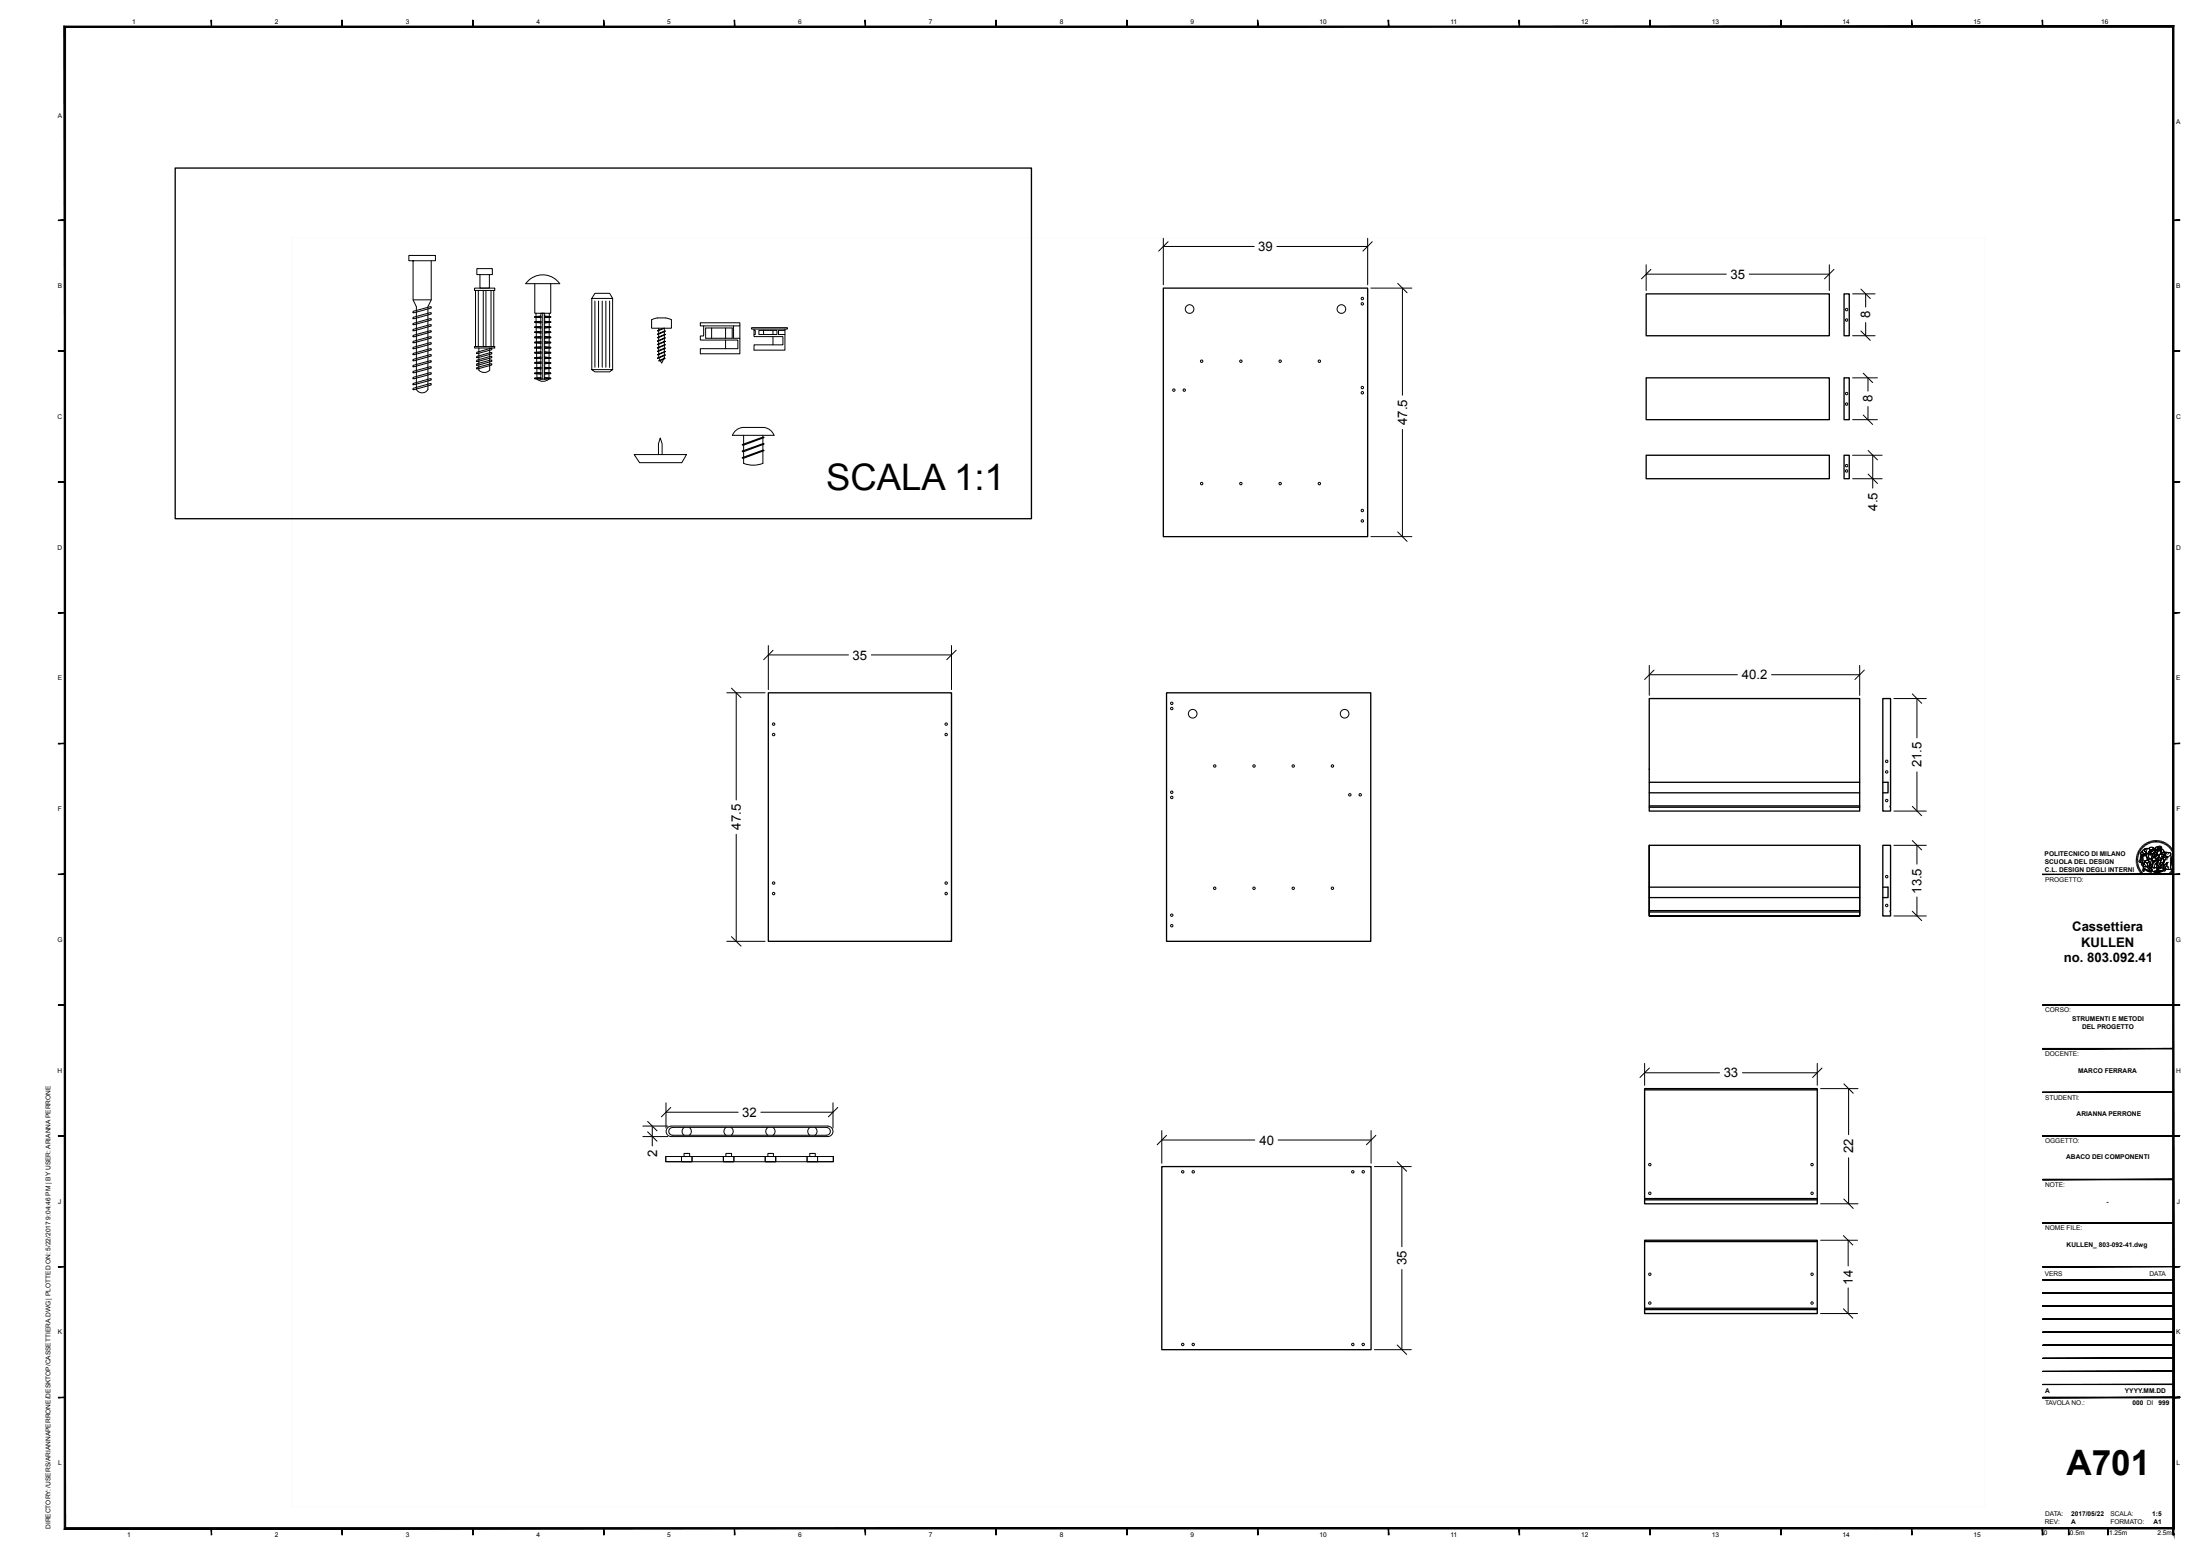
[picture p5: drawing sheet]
<svg xmlns="http://www.w3.org/2000/svg" width="841mm" height="594mm" viewBox="0 0 841 594" stroke-linecap="round" stroke-linejoin="round" font-family="sans-serif">
<!-- layer: Livello 1 -->
<g fill="none" stroke="#000" stroke-width=".51">
<path d="M444.7 110.1h78.1v95h-78.1zM629.3 112.3h70v16h-70zM704.9 112.3h2v16h-2zM629.3 144.4h70v16h-70zM704.9 144.4h2v16h-2zM629.3 174h70v9h-70zM704.9 174h2v9h-2zM293.7 264.8h70v95h-70zM445.9 264.8h78.1v95h-78.1zM630.5 267h80.4v43h-80.4zM630.5 299h80.4M719.8 299h1.9v4h-1.9"/>
<path d="M630.5 303h80.4M630.5 308h80.4M630.5 308.5h80.4M722.7 308v-41h-2.9v43h2.9v-1.5M722.7 308.1l-.2 .2 .2 .2M630.5 339.1h80.4M630.5 323.1h80.4v27h-80.4zM630.5 323.1v27h80.4v-27M719.8 339.1h1.9v4h-1.9M630.5 343.1h80.4M630.5 348.1h80.4M630.5 348.6h80.4"/>
<path d="M722.7 348.1v-25h-2.9v27h2.9v-1.5M722.7 348.1l-.2 .2 .2 .3M628.7 416.6h66M628.7 416.1h66v44h-66zM444.1 445.9h80v70h-80zM628.7 458.2h66M628.7 458.6h66M628.7 474.6h66M628.7 474.1h66v28h-66zM628.7 500.1h66M628.7 500.6h66"/>
</g>
<g fill="none" stroke="#000" stroke-width=".38">
<path d="M157.9 99.7h8.6v-2.1h-10.2v2.1h1.6v14.9l1.3 2.6v31.7M164.8 99.7v14.9l-1.2 2.6v31.7M444.7 90.9v18M444.7 94.2h34.7M446.5 92.4l-3.6 3.6M488.1 94.2h34.7M522.8 90.9v18M524.6 92.4l-3.6 3.6M157.9 119l6.9-1.8v.6l-6.4 1.7h-.5zM157.9 114.6h6.9M181.4 110.1h7.7v.9h-7.7zM181.8 111v21.5h1v-21.5"/>
<path d="M182.3 102.7h5.9v2.3h-5.9zM183.5 105v5.1h3.6v-5.1M184.7 111v21.5h1.1v-21.5M187.7 111v21.5h1.1v-21.5M202 107.2a7.9 7.9 0 0 1 12 1.2h-13zM204.4 108.4v11.3h6.1v-11.3M204.9 119.7l.4 25.2a3.4 3.4 0 0 0 4.5 0l.2-25.2M206.8 119.7h1.4v25.2h-1.4zM207.5 119.7v25.2M226.2 114.1h8l-1.2-2h-5.6l-1.2 2v27.2h8l-1.2 .8h-5.6l-1.2-.8M227.4 115.1v25.3M228.8 115.1v25.3"/>
<path d="M230.2 115.1v25.3M231.6 115.1v25.3M233 115.1v25.3M234.2 114.1v27.2M524 110.1h15.7M534.3 108.3l3.6 3.6M536.1 110.1v41M629.3 101.2v9.9M629.3 104.8h30.6M631.1 103l-3.6 3.6M668.7 104.8h30.6M699.3 101.2v9.9"/>
<path d="M701.1 103l-3.6 3.6M708.2 112.3h8.6M711.4 110.5l3.6 3.6M713.2 112.3v5.1M157.9 121.3l6.9-1.8v.5l-6.4 1.8h-.5zM157.9 123.6l6.9-1.8v.5l-6.4 1.8h-.5zM157.9 125.9l6.9-1.8v.5l-6.4 1.8h-.5zM157.9 128.2l6.9-1.8v.5l-6.4 1.8h-.5zM157.9 130.5l6.9-1.8v.5l-6.4 1.8h-.5zM157.9 132.8l6.9-1.8v.5l-6.4 1.8h-.5zM157.9 135.1l6.9-1.8v.5l-6.4 1.8h-.5zM157.9 137.4l6.9-1.8v.5l-6.4 1.8h-.5z"/>
<path d="M157.9 139.7l6.9-1.8v.5l-6.4 1.8h-.5zM181.4 132.5h7.7v.5h-7.7zM182.2 134.6l5.8-1.4v.5l-5.3 1.4h-.5zM182.2 136.2l5.8-1.4v.5l-5.3 1.4h-.5zM182.2 137.7l5.8-1.5v.5l-5.3 1.5h-.5zM182.2 139.1l5.8-1.5v.5l-5.3 1.5h-.5zM183 133v8.5M187.2 133v8.5a2.83 2.83 0 0 1-4.1 0M204.4 121l2.4-.2v.6l-2.4-.1M204.4 123l2.4-.2v.6l-2.4-.1M204.4 124.9l2.4-.1v.6l-2.4-.2M204.4 126.9l2.4-.2v.6l-2.4-.2"/>
<path d="M204.4 128.8l2.4-.2v.6l-2.4-.1M204.4 130.8l2.4-.2v.6l-2.4-.2M204.4 132.7l2.4-.1v.6l-2.4-.2M204.4 134.7l2.4-.2v.6l-2.4-.2M204.4 136.7l2.4-.2v.6l-2.4-.2M204.4 138.5l2.4-.1v.6l-2.4-.2M204.4 121l2.4-.2v.6l-2.4-.1zM204.4 123l2.4-.2v.6l-2.4-.1zM204.4 124.9l2.4-.1v.6l-2.4-.2zM204.4 126.9l2.4-.2v.6l-2.4-.2zM204.4 128.8l2.4-.2v.6l-2.4-.1zM204.4 130.8l2.4-.2v.6l-2.4-.2z"/>
<path d="M204.4 132.7l2.4-.1v.6l-2.4-.2zM204.4 134.7l2.4-.2v.6l-2.4-.2zM204.4 136.7l2.4-.2v.6l-2.4-.2zM204.4 138.5l2.4-.1v.6l-2.4-.2zM205.9 121v.3M205.9 123v.3M205.9 124.9v.3M205.9 126.9v.2M205.9 128.8v.3M205.9 130.8v.2M205.9 132.7v.3M205.9 134.7v.2"/>
<path d="M205.9 136.7v.2M205.9 138.5v.3M208.2 120.8l2.3 .2v.3l-2.3 .1zM208.2 122.8l2.3 .2v.3l-2.3 .1zM208.2 124.8l2.3 .1v.3l-2.3 .2zM208.2 126.7l2.3 .2v.2l-2.3 .2zM208.2 128.6l2.3 .2v.3l-2.3 .1zM208.2 130.6l2.3 .2v.2l-2.3 .2zM208.2 132.6l2.3 .1v.3l-2.3 .2zM208.2 134.5l2.3 .2v.2l-2.3 .2zM208.2 136.5l2.3 .2v.2l-2.3 .2zM208.2 138.5l2.3 .1v.3l-2.3 .1z"/>
<path d="M209 121v.3M209 123v.3M209 124.9v.3M209 126.9v.2M209 128.8v.3M209 130.8v.2M209 132.7v.3M209 134.7v.2M209 136.7v.2M209 138.6v.3M210.5 121l-2.3-.2v.6l2.3-.1M210.5 123l-2.3-.2v.6l2.3-.1"/>
<path d="M210.5 124.9l-2.3-.1v.6l2.3-.2M210.5 126.9l-2.3-.2v.6l2.3-.2M210.5 128.8l-2.3-.2v.6l2.3-.1M210.5 130.8l-2.3-.2v.6l2.3-.2M210.5 132.7l-2.3-.1v.6l2.3-.2M210.5 134.7l-2.3-.2v.6l2.3-.2M210.5 136.7l-2.3-.2v.6l2.3-.2M210.5 138.6l-2.3-.1v.5l2.3-.1M249.1 122.2v3.3h7.6v-3.3l-.5-.2-1.8-.5h-3l-2.3 .7M251.3 127.7l3.1-1.2zM251.3 129l3.1-1.2zM251.3 130.3l3.1-1.2z"/>
<path d="M251.3 131.6l3.1-1.2-2.8 1.3zM251.3 132.9l3.1-1.2-2.8 1.3zM251.3 134.2l3.1-1.2-2.8 1.3zM251.3 135.5l3.1-1.2zM251.3 136.8l3.1-1.2zM251.8 125.5v11.2l1.1 2.1 1.1-2.1v-11.2M251.9 137.9l2.4-1zM254 125.5l-2.7 1 2.2-1M267.7 123.4h15.1v1.2h-15.1zM269 124.6v3.8h-1.3v1.6h14.4v3.3h-14.4v1.9h15.1v-5.9h-2.4v-4.7M269.7 125.4h10.2v3.9h-10.2zM272 125.4v3.9"/>
<path d="M277.4 125.4v3.9M277.4 130v3.3M282.8 124.6v4.7M287.3 125.2h13.7v.6h-13.7zM288.2 125.8v2.9h11.1v3.1h-11.1v2h11.9v-8M288.2 126.3h.5v1.6h-.5M290.1 126.3h6.9v1.6h-6.9zM291.9 126.3v1.6M295.5 126.3v1.6M295.5 128.7v3.1M300.1 126.3h-2.5v1.6h2.5M708.2 128.3h8.6"/>
<path d="M711.4 126.5l3.6 3.6M713.2 123.3v5M157.9 142l6.9-1.8v.5l-6.4 1.8h-.5zM157.9 144.3l6.9-1.8v.5l-6.4 1.8h-.5zM157.9 146.6l6.9-1.8v.5l-6.4 1.7h-.5zM157.9 148.4l6.9-1.8v.5l-6.4 1.8h-.5zM159.2 148.9a2.5 2.5 0 0 0 4.3 0M182.2 140.5l5.8-1.5v.5l-5.3 1.5h-.5zM204.4 140.6l2.4-.2v.6l-2.4-.1M204.4 142.6l2.4-.2v.6l-2.4-.2M204.4 144.5l2.4-.2v.6l-2.4-.1M204.4 140.6l2.4-.2v.6l-2.4-.1z"/>
<path d="M204.4 142.6l2.4-.2v.6l-2.4-.2zM204.4 144.5l2.4-.2v.6l-2.4-.1zM205.9 140.6v.3M205.9 142.6v.2M205.9 144.5v.3M208.2 140.4l2.3 .2v.3l-2.3 .1zM208.2 142.4l2.3 .2v.2l-2.3 .2zM208.2 144.3l2.3 .2v.3l-2.3 .1zM209 140.6v.3M209 142.6v.2M209 144.5v.3M210.5 140.6l-2.3-.2v.6l2.3-.1"/>
<path d="M210.5 142.6l-2.3-.2v.6l2.3-.2M210.5 144.5l-2.3-.2v.6l2.3-.1M708.2 144.4h9.5M712.3 158.6l3.6 3.6M712.3 142.6l3.6 3.6M714.1 144.4v5.1M714.1 155.4v5M242.4 173.8h20l-1.8 3h-16.1zM251.7 173.8v-4.2l.7-2.2 .7 2.2v4.2M283.8 169.9l8.3-2.8v.2l-7.8 2.9h-.5zM283.8 172.4l8.3-2.8v.2l-7.8 2.9h-.5zM283.8 174.9l8.3-2.8v.2l-7.8 2.9h-.5z"/>
<path d="M284.3 166.4v10.7M284.3 177.1a9.9 9.9 0 0 0 7.3 0M291.6 166.4v10.7M292.1 163.4l-9 .2-1.9 1-1.2 1.8M292.1 163.4l2 .8 1.1 .9 .7 1.3h-15.9M536.1 164.1v41M708.2 160.4h9.5M708.2 174h11.3M714.1 172.2l3.6 3.6M715.9 174v12.6M708.2 183h11.3M714.1 181.2l3.6 3.6"/>
<path d="M524 205.1h15.7M534.3 203.3l3.6 3.6M293.7 246.7v16.9M293.7 250.3h30.7M295.5 248.6l-3.6 3.6M333.1 250.3h30.6M363.7 246.7v16.9M365.5 248.6l-3.6 3.6M630.5 254.3v11.5M630.5 257.9h33.7M632.3 256.1l-3.6 3.6M677.2 257.9h33.7"/>
<path d="M710.9 254.3v11.5M712.7 256.1l-3.6 3.6M277.8 264.8h14.7M279.6 263l3.7 3.6M281.4 264.8v41M724 267h12.4M731 265.2l3.6 3.6M732.8 267v15M732.8 295v15M281.4 318.9v40.9M724 310h12.4M731 308.2l3.6 3.6"/>
<path d="M724 323.1h12.4M731 321.3l3.6 3.6M732.8 323.1v7.2M816.6 328.5h.6M816.6 328.9h.6M816.6 329.2h.6M816.6 328.1l.6 .1M816.7 327.8l.6 .1M816.7 327.4l.7 .2M816.8 327.1l.6 .2M816.9 326.7l.6 .2M816.9 326.4l.7 .2"/>
<path d="M817.1 326.1l.6 .2M817.2 325.7l.6 .3M817.2 329.5l-.6 .1M817.3 329.8l-.7 .1M817.3 330.2l-.6 .1M817.4 325.4l.6 .3M817.4 330.5l-.7 .1M817.5 330.8l-.7 .2M817.5 325.1l.6 .3M817.6 331.1l-.7 .2M817.7 331.4l-.6 .3M817.8 324.8l.5 .4"/>
<path d="M817.8 331.7l-.6 .3M817.9 324.5l.6 .4M818 332l-.6 .3M818.1 324.2l.6 .4M818.1 332.3l-.6 .3M818.3 332.6l-.6 .3M818.4 324l.5 .4M818.5 326.5l1.3 .3 .6-.3 .1 .5h-1.9zM818.5 332.8l-.6 .4M818.5 326.5v.5M818.6 323.7l.5 .4M818.6 333.1l-.5 .4"/>
<path d="M818.6 327l-.7 2.5 .4 .2M818.8 327.1h.5l-.2 2.7a.47 .47 0 0 1-.6 0 .47 .47 0 0 1 0-.6zM818.9 333.4l-.6 .4M818.9 327l-.6 2.7 .7 .2M818.9 323.4l.4 .5M818.9 325.4l.3 .7 1.1 .4-.5 .3-1.3-.3-.2-.4zM819.1 325.3h-.1a.71 .71 0 0 0-.6 .5 .71 .71 0 0 0 .4 .8l1 .2 .6-.3M819.1 333.6l-.5 .5M819.1 323.2l.5 .5M819.1 330.6l.6 .6h1.2M819.2 325l.6-.5 1.2-.2a.78 .78 0 0 0-1 .4 .78 .78 0 0 0 .3 1v.8a.96 .96 0 0 1-1.1-.4 .96 .96 0 0 1 0-1.1zM819.3 333.9l-.5 .4"/>
<path d="M819.3 331l.7 .3 .9-.1 .4 1 .2-.3 .2 .4-.1-.5 .3 .4-.1-.5 .4 .2-.8-.7 .3-.8 .4 .2 .2 .7a.94 .94 0 0 1 .1 1.3 .94 .94 0 0 1-1.4 0l-1.6-.9zM819.3 331v.4l.8 .8 1.9 .9M819.3 327.1l-.2 2.8M819.3 327.1l1.2-.1 .6 1.2-.1 .5-.3 .2a.54 .54 0 0 0-.8 0 .54 .54 0 0 0 .1 .8 .47 .47 0 0 1-.7 .2 .47 .47 0 0 1-.2-.6zM819.4 331.7l-.3 .9 .4 .5a.46 .46 0 0 1 .2-.6 .46 .46 0 0 1 .6 0l.4 .4a1.29 1.29 0 0 0 2.1-.1l-.2-.5M819.4 322.9l.4 .6M819.4 331.7l.5 .3a2.05 2.05 0 0 0 2.6 .5l.1-.2a.71 .71 0 0 1 0 1 .71 .71 0 0 1-1.1-.1l-.5-.2a1.06 1.06 0 0 0-1.6-.3l.1 .4-.4-.5zM819.5 334.1l-.4 .5M819.6 330.1a.49 .49 0 0 0-.8-.2 .49 .49 0 0 0 .1 .8 .74 .74 0 0 1 .8-.3 .74 .74 0 0 1 .6 .5M819.7 322.7l.4 .6M819.7 329.9l.5-.4 .2 .2a.86 .86 0 0 1 .7 .7 .86 .86 0 0 1-.6 .9l-1.3-.4-.1-.3 .6-.2zM819.8 334.3l-.4 .5"/>
<path d="M819.8 329.1l1.2-.4 .3 .2a.93 .93 0 0 1 1.1-.6 .93 .93 0 0 1 .7 1.1 1.04 1.04 0 0 1-1.4 1l.1-.1a.46 .46 0 0 0 .2-.8 .46 .46 0 0 0-.8 .1l-.3 .5-.6-.6-.3 .2zM820 322.5l.3 .6M820 324.6a.88 .88 0 0 1 1.2-.3 .88 .88 0 0 1 .4 1.2l-.5 .7a2.46 2.46 0 0 0 .9 2.1l-.5 .1-.2 .5-.3-.2-.7-3a.58 .58 0 0 1-.5-.5 .58 .58 0 0 1 .2-.6zM820 334.5l-.4 .5M820.2 329.4l.7 .7M820.3 329.5h-.1a.51 .51 0 0 0-.5 .3 .51 .51 0 0 0 0 .6M820.3 322.3l.3 .6M820.3 326.5a1.02 1.02 0 0 1-1.3-.8 1.02 1.02 0 0 1 .8-1.2l.2-.1a1.03 1.03 0 0 1 1.2-.1 1.03 1.03 0 0 1 .5 1.1 1.47 1.47 0 0 0-.4 2l.2 .7 .5 .2-.5 .1M820.3 334.7l-.4 .5M820.5 327h-2l-.4 1.5-.5 .7 .3 .3M820.6 334.8l-.4 .6M820.6 327.4l.2 1.4"/>
<path d="M820.6 322.1l.3 .7M820.8 335l-.3 .6M820.8 324.6l-.3 .6-.1 1.5 .7 1.5-.1 .5 .3 .2 .2-.5M820.9 322l.3 .6M821 328.7l-.3 .2a.52 .52 0 0 0-.7 0 .52 .52 0 0 0 0 .7M821.1 324.3h-.1a.78 .78 0 0 0-1 .4 .78 .78 0 0 0 .3 1h.1M821.1 335.2l-.3 .6M821.2 321.8l.3 .7M821.3 329.5l.8 .3-.7 1.3 .8 .8-.4-.2 .1 .5-.3-.4 .2 .5-.3-.4-.2 .3-.4-.9 .1-1.4zM821.3 329.5l.8 .3-.7 1.4 .8 .7-.4-.2 .1 .5-.3-.4 .2 .5-.3-.4-.2 .3-.4-.9 .1-1.4zM821.4 326.2l.7-.3 .3 .2-.4 .2 .2 .4-.7-.1zM821.4 326.2l.1 .4 .7 .1"/>
<path d="M821.4 325.6l.9-.3-.1 .6-1.1 .4zM821.4 335.3l-.2 .6M821.5 324.4l.1-.2a1.06 1.06 0 0 1 1.1-.4 1.06 1.06 0 0 1 .8 .9l-.6-.2-.5 .4-.6-.1M821.6 321.7l.2 .6M821.6 324.1l1.2-.2 .8 .4-.2 .4-.5-.2-.3 .3a.62 .62 0 0 1-.7 0 .62 .62 0 0 1-.3-.7zM821.7 335.4l-.2 .7M821.8 324.7l.8 .1a.35 .35 0 0 1 .5-.3 .35 .35 0 0 1 0 .6l-.4 .4-1-.1zM821.9 321.6l.2 .6M822 328.3a1.09 1.09 0 0 1 1 .8 1.09 1.09 0 0 1-.3 1.2M822 335.5l-.2 .7M822.1 330.6l.2 .7a.9 .9 0 0 1 .2 1.1 .9 .9 0 0 1-.9 .4M822.1 326.2h.9l-.6 .6-.4-.1z"/>
<path d="M822.2 325.9l.2 .2M822.2 329.2l-.8 .2M822.2 325.6l-1.1 .7M822.2 321.5l.2 .6M822.3 325.3l-.4 .5M822.4 328.9l.7 .5M822.4 335.6l-.2 .7M822.5 326.2h.5l-.4 .6-.6-.1a.33 .33 0 0 1 0-.5 .33 .33 0 0 1 .5 0l-.2 .1M822.5 329.3l.1 .2a.69 .69 0 0 1 0 .8 .69 .69 0 0 1-.9 .2M822.6 328.5a.9 .9 0 0 1 1-.7 .9 .9 0 0 1 .8 1l-1.4 .4 .6 .3 .5-.5a.5 .5 0 0 0 .3-.5 .5 .5 0 0 0-.4-.5l-.9-.2-.7 .6 .5-1.3 1.3 .2 .5-.4v-.3l.6 .2v2.1l-.9 1.3-.4-.1 .6 .2-.1 .4 .2-.2-.3 1.1-1 .2-.9-.7 .6-1.6M822.6 331.2l.8 .6M822.6 321.4l.1 .7"/>
<path d="M822.7 335.7l-.2 .7M822.7 328.1l.5-.3 .7 .2a.44 .44 0 0 1 .6 .5 .44 .44 0 0 1-.7 .3 .66 .66 0 0 1-.7 .4 .66 .66 0 0 1-.5-.7zM822.8 325.2v.1M822.9 327.1l-.4 .5-.1 .8M822.9 324.8l.1 .1M822.9 330.5l.1 .9M822.9 321.3l.1 .7M823 324.9h-.1M823 335.8l-.1 .6M823 330l-.7 1.3M823 329.1l1.1-.4v.4a.59 .59 0 0 1-.5 .4 .59 .59 0 0 1-.6-.3zM823.2 329.3h-.1"/>
<path d="M823.3 325l.8-.2a.35 .35 0 0 1-.1 .6 .35 .35 0 0 1-.5-.3zM823.3 321.3v.7M823.3 335.8l-.1 .7M823.3 324.7l-.6 .8-1-.1M823.4 333.1l2-.5 1.2 .2-2.1 .6zM823.4 333.1l1.1 .3v.3l-1.1-.3zM823.5 325.7a.97 .97 0 0 1 .9 .4 .97 .97 0 0 1 .2 1l-.3-.2 .1-.4a.49 .49 0 0 0-.1-.7 .49 .49 0 0 0-.7 .1 .49 .49 0 0 0 .1 .7 .45 .45 0 0 1-.2 .7 .45 .45 0 0 1-.6-.4zM823.6 325.8a.76 .76 0 0 1 .8 .7 .76 .76 0 0 1-.7 .8zM823.6 321.2l.1 .7M823.6 335.9v.6M823.7 324.8a.38 .38 0 0 1 .5-.2 .38 .38 0 0 1 .1 .6M823.7 330.2l-.3 1.6 1-.2"/>
<path d="M823.7 329.3l.1 .1M823.8 324.6l.6 .1 .1 .4-.8-.2zM823.8 329v.1M823.8 329.2l.1 .1M823.9 326.1h.1M824 335.9l-.1 .6M824 326l-.2 .1M824 321.2v.7M824.1 325h-.8l.2 .1a.35 .35 0 0 0 .5 .3 .35 .35 0 0 0 .1-.6v.3M824.1 327.3v.7M824.2 325.9l.1 .3M824.2 328.8l-.1 .2a.47 .47 0 0 1-.4 .4 .47 .47 0 0 1-.5-.2"/>
<path d="M824.3 335.9v.6M824.3 326a.45 .45 0 0 0-.7-.2 .45 .45 0 0 0 .1 .8 .47 .47 0 0 1 0 .7 .47 .47 0 0 1-.7-.1 .47 .47 0 0 1 .1-.7l.2-.6 .6-.3 .5 .3 .2 .5a.3 .3 0 0 1 .2 .5 .3 .3 0 0 1-.5 0v-.2M824.4 321.2v.7M824.4 326.4h-.2M824.4 327l-.7 .3M824.4 326.2l.1 .5h-.8M824.5 333.4v.3M824.5 333.4l2.1-.6-.1 .3-2 .6zM824.6 330.2l-.1 .5 .2-.2M824.6 325.1l.2 .3-.2 .8M824.6 335.9l.1 .6M824.6 329.5l.4-.1-.5 1.3 .1-.4-.6-.2h.4z"/>
<path d="M824.7 324.6v.5M824.7 326.6l.1-1.2-.3-.6a.65 .65 0 0 1-.4-.9 .65 .65 0 0 1 1-.2l-.2 1.6 .3-.6 .2 .4 .5-.2-.1 .6h.3a.62 .62 0 0 1 .1 .7 .62 .62 0 0 1-.7 .4l-.2 .2M824.7 321.2v.7M824.7 326.8l.5 .3M824.7 329.9v.3l-.1-.2M824.8 327.6l-.2 1.4M824.8 331.7l.2-.1 .2 1.1-.3-.6-.4 .7zM824.9 328.8l-.4 .3v.5M824.9 335.9l.1 .6M825 323.8a.81 .81 0 0 1 1.2-.1 .81 .81 0 0 1 0 1.1l-.3 .8 .2-1.2a.48 .48 0 0 0-.4-.3 .48 .48 0 0 0-.5 .4l-.3 .8zM825 329.4l-.4 .1-.2 .7-.4-.1 .6 .2M825 327.7l-.4 .9"/>
<path d="M825.1 321.3l-.1 .7M825.1 323.7h-.1a.85 .85 0 0 0-1.1 .7h.1M825.2 324.7l.2 .4 .5-.2M825.2 335.8l.2 .6M825.3 323.5a1.1 1.1 0 0 1 1 .6 1.1 1.1 0 0 1-.2 1.2l-.2 .3 .2-1.2a.49 .49 0 0 0-.5-.3 .49 .49 0 0 0-.4 .4l-.3 .8v-1.2zM825.3 326.8l.1-.1a1.4 1.4 0 0 1 2 .3 1.15 1.15 0 0 1-1.5 1.2l-.6-.7zM825.3 328.8l-.9 2.6 .2 .9 .4-.7 .2 1.4-.3-.9-.4 1 .1-.8M825.3 328.8l.9-.1-1.1 2.2v.7l-.5 .7-.2-1.1zM825.3 324.4l.2 .1M825.3 324.2l.7-.2 .1 .5-.2 .4a.46 .46 0 0 1-.7-.1 .46 .46 0 0 1 .1-.6zM825.4 324.9h.1M825.4 327.8l-.2 .4 .1 .6 1-.2 .4-.5"/>
<path d="M825.4 321.3l-.1 .7M825.4 324.5h.1M825.5 324.8h.1M825.6 335.7l.1 .7M825.8 321.4l-.2 .7M825.8 329.8l.8-.2-.1 .8a.94 .94 0 0 0-.2 1.3v.1a.51 .51 0 0 1-.8-.2 .51 .51 0 0 1 .3-.7zM825.9 335.7l.2 .6M826 324.7h-.2M826.1 325.4l.3 .7M826.1 327.9h.1M826.1 326.3l.9-.4 1-.1-.7 .9zM826.1 321.5l-.1 .6"/>
<path d="M826.2 335.6l.2 .6M826.2 328.7l-1.1 2.2-.1 .8M826.3 324.5l.7 .5 .4 .8a.79 .79 0 0 1-1.3-.2zM826.3 327.9h-.3M826.3 324.5l.9 1M826.3 328.2h-.1M826.5 321.6l-.2 .6M826.5 335.5l.2 .6M826.6 332.8v.3l-2.1 .6-1.1-.3v-.3M826.6 329.7l-.1 .7a.89 .89 0 0 0-.2 1.3l-.8 .1 .3-2M826.8 321.7l-.2 .6M826.8 335.4l.3 .6"/>
<path d="M826.9 327.5l-.1 .4M826.9 326.5l.5 .5M826.9 325.4l.5 .4M826.9 327.7l.3 .1-.2 .5a.83 .83 0 0 1 .1 1 .83 .83 0 0 1-.8 .4l-.5 .1zM827 329.6l-1.2 .2M827 331l-.1 .2 .3 .2M827.1 321.8l-.2 .6M827.1 335.3l.3 .6M827.2 327.8l-.2 1.8a1.94 1.94 0 0 0-.1 2.7M827.3 330.7l1.1-.9-.8 2.3a.45 .45 0 0 1 .2 .5 .45 .45 0 0 1-.5 .3 .45 .45 0 0 1-.4-.5zM827.3 326.7h.1a1.29 1.29 0 0 1 1.9-.8 .54 .54 0 0 1 .6 .4 .54 .54 0 0 1-.3 .6l-.5 .5a1.14 1.14 0 0 1-1.7-.4M827.4 327l-.6 .8a.79 .79 0 0 1-1.3 0 .81 .81 0 0 1 0-1 .81 .81 0 0 1 1-.2v.3a.33 .33 0 0 0-.3 .4 .33 .33 0 0 0 .5 .2l.3-.4-.1-.5-.6-.2-.7 .1-.3 .8"/>
<path d="M827.4 335.1l.3 .6M827.4 328.5v.6M827.4 322l-.2 .6M827.7 334.9l.3 .6M827.8 322.1l-.4 .6M827.9 327.7l-.9 .1M827.9 331.9l.6 .4M828 334.8l.3 .5M828.1 322.3l-.4 .6M828.1 325.8l-1.3 .1-.7 .4M828.3 330.7l.8 .9M828.3 334.6l.3 .5"/>
<path d="M828.3 325.9h.4a.91 .91 0 0 1 1.2 .6l-.2 .3a9.8 9.8 0 0 1 .1 5.1l.3 .4h-2.5l.8-2.5-1.5 1.4 .2-1a3.1 3.1 0 0 1 1.7-2.6 .92 .92 0 0 1-1-.7 .92 .92 0 0 1 .5-1zM828.3 327.7l-1 1.8-.4 1.7 1.4-1.4 .6-.2M828.3 325.8v.1a.89 .89 0 0 0-.4 1.1 .89 .89 0 0 0 .9 .6M828.4 322.5l-.4 .5M828.4 329.8l-.8 2.3a.45 .45 0 0 1 .2 .5 .45 .45 0 0 1-.5 .3 .45 .45 0 0 1-.4-.5l.4-1.6M828.5 334.4l.4 .5M828.5 327.7l-.2 1M828.7 322.7l-.4 .5M828.7 331.2l.1 .6 .6 .5M828.8 334.2l.4 .5M828.9 326.2l-.3 .3M829 322.9l-.5 .5"/>
<path d="M829 334l.5 .5M829.2 333.7l.5 .5M829.2 323.1l-.4 .5M829.4 333.5l.6 .4M829.5 323.4l-.4 .4M829.6 333.3l.6 .4M829.7 327.9l.1 3.3M829.8 326.8l.3 2-.3 2.7 .3 .8h-2.5M829.8 323.6l-.5 .5M829.9 333l.5 .4M830 323.9l-.5 .4M830 332.7l.6 .4"/>
<path d="M830.2 332.5l.6 .3M830.2 324.2l-.5 .4M830.4 332.2l.6 .3M830.5 324.4l-.6 .4M830.5 331.9l.6 .3M830.7 324.7l-.6 .4M830.7 331.6l.6 .2M830.8 331.3l.6 .2M830.8 325l-.6 .4M830.9 331l.6 .2M831 330.6l.6 .2M831 325.4l-.6 .2"/>
<path d="M831 330.3l.7 .2M831.1 330l.7 .1M831.1 329.7l.7 .1M831.2 329.1h.6M831.2 329.4h.6M831.2 325.6l-.7 .3M831.2 328.8h.7M831.3 326l-.6 .2M831.4 326.3l-.6 .2M831.6 326.7l-.7 .2M831.6 327l-.6 .2M831.7 327.3l-.7 .2"/>
<path d="M831.8 327.7l-.7 .1M831.8 328.4h-.6M831.8 328.1h-.6M277.8 359.8h14.7M279.6 358l3.7 3.6M724 350.1h12.4M731 348.3l3.6 3.6M732.8 342.9v7.2M628.7 406.5v8.3M628.7 410.1h28.7M630.5 408.2l-3.6 3.6M666.1 410.1h28.6"/>
<path d="M694.7 406.5v8.3M696 416.1h14.3M696.5 408.2l-3.6 3.6M704.8 414.3l3.6 3.6M706.7 416.1v17.6M245.7 434.4h9.6M245.7 430.4h9.6M247.6 432.6l3.6 3.6M247.6 428.6l3.6 3.6M249.3 430.4v7.6M254.6 421.5v9.7M254.6 425.1h27.6"/>
<path d="M255.2 431.1l1.3-.6h60a1.99 1.99 0 0 1 1.9 2 1.99 1.99 0 0 1-1.9 1.9h-60a1.99 1.99 0 0 1-1.7-1.2 1.99 1.99 0 0 1 .4-2.1zM256.4 423.3l-3.6 3.6M257.2 430.9h58.6M261.5 431a1.78 1.78 0 0 0 0 2.9M263.5 431a1.78 1.78 0 0 1 0 2.9M277.5 431a1.78 1.78 0 0 0 0 2.9M279.5 431a1.78 1.78 0 0 1 0 2.9M290.9 425.1h27.5M293.5 431a1.78 1.78 0 0 0 0 2.9M295.5 431a1.78 1.78 0 0 1 0 2.9M309.6 431a1.78 1.78 0 0 0 0 2.9M311.5 431a1.78 1.78 0 0 1 0 2.9"/>
<path d="M315.8 431a1.48 1.48 0 0 1 1.6 1.5 1.48 1.48 0 0 1-1.6 1.4h-58.6a1.48 1.48 0 0 1-1.5-1.4 1.48 1.48 0 0 1 1.5-1.5M318.4 421.5v9.7M320.3 423.3l-3.6 3.6M444.1 432.2v12.4M444.1 435.8h35.6M445.9 434l-3.6 3.6M488.6 435.8h35.5M524.1 432.2v12.4M525.9 434l-3.5 3.6M254.5 442.1h10v2h-10zM254.5 442.1h64.1v2h-64.1zM260.5 442.1h4v2h-4z"/>
<path d="M261.5 440.9h2.2v1.2h-2.2zM276.5 442.1h4v2h-4zM277.5 440.9h2.2v1.2h-2.2zM292.5 442.1h4v2h-4zM293.5 440.9h2.2v1.2h-2.2zM308.5 442.1h10.1v2h-10.1zM308.5 442.1h4v2h-4zM309.5 440.9h2.2v1.2h-2.2zM525.4 445.9h14.1M534.1 444.1l3.6 3.6M535.9 445.9v30.7M704.8 458.3l3.6 3.6"/>
<path d="M706.7 442.5v17.6M696 460.1h14.3M696 474.1h14.1M704.7 472.3l3.6 3.6M706.5 474.1v9.8M535.9 485.2v30.7M706.5 492.3v9.8M525.4 515.9h14.1M534.1 514.1l3.6 3.6M696 502.1h14.1M704.7 500.3l3.6 3.6"/>
<circle cx="454.7" cy="118.1" r="1.65"/>
<circle cx="512.8" cy="118.1" r="1.65"/>
<circle cx="520.8" cy="114.1" r=".47"/>
<circle cx="520.8" cy="116.1" r=".47"/>
<circle cx="705.9" cy="118.3" r=".47"/>
<circle cx="459.4" cy="138.1" r=".47"/>
<circle cx="474.3" cy="138.1" r=".47"/>
<circle cx="489.4" cy="138.1" r=".47"/>
<circle cx="504.4" cy="138.1" r=".47"/>
<circle cx="705.9" cy="122.3" r=".47"/>
<circle cx="448.7" cy="149.1" r=".47"/>
<circle cx="452.7" cy="149.1" r=".47"/>
<circle cx="520.8" cy="150.1" r=".47"/>
<circle cx="520.8" cy="148.1" r=".47"/>
<circle cx="705.9" cy="150.4" r=".47"/>
<circle cx="705.9" cy="154.5" r=".47"/>
<circle cx="705.9" cy="178" r=".47"/>
<circle cx="459.4" cy="184.8" r=".47"/>
<circle cx="474.3" cy="184.8" r=".47"/>
<circle cx="489.4" cy="184.8" r=".47"/>
<circle cx="504.4" cy="184.8" r=".47"/>
<circle cx="520.8" cy="199.1" r=".47"/>
<circle cx="520.8" cy="195.1" r=".47"/>
<circle cx="705.9" cy="180" r=".47"/>
<circle cx="295.7" cy="276.8" r=".47"/>
<circle cx="361.7" cy="276.8" r=".47"/>
<circle cx="447.9" cy="268.8" r=".47"/>
<circle cx="447.9" cy="270.8" r=".47"/>
<circle cx="455.9" cy="272.8" r="1.65"/>
<circle cx="514" cy="272.8" r="1.65"/>
<circle cx="295.7" cy="280.8" r=".47"/>
<circle cx="361.7" cy="280.8" r=".47"/>
<circle cx="464.4" cy="292.8" r=".47"/>
<circle cx="479.4" cy="292.8" r=".47"/>
<circle cx="494.4" cy="292.8" r=".47"/>
<circle cx="509.4" cy="292.8" r=".47"/>
<circle cx="721.2" cy="295" r=".47"/>
<circle cx="721.2" cy="291" r=".47"/>
<circle cx="447.9" cy="302.8" r=".47"/>
<circle cx="447.9" cy="304.8" r=".47"/>
<circle cx="516" cy="303.8" r=".47"/>
<circle cx="520" cy="303.8" r=".47"/>
<circle cx="721.2" cy="306" r=".47"/>
<circle cx="295.7" cy="337.5" r=".47"/>
<circle cx="361.7" cy="337.5" r=".47"/>
<circle cx="464.4" cy="339.5" r=".47"/>
<circle cx="479.4" cy="339.5" r=".47"/>
<circle cx="494.4" cy="339.5" r=".47"/>
<circle cx="509.4" cy="339.5" r=".47"/>
<circle cx="721.2" cy="335.1" r=".47"/>
<circle cx="295.7" cy="341.6" r=".47"/>
<circle cx="361.7" cy="341.6" r=".47"/>
<circle cx="447.9" cy="349.8" r=".47"/>
<circle cx="447.9" cy="353.8" r=".47"/>
<circle cx="721.2" cy="346.1" r=".47"/>
<circle cx="452.1" cy="447.9" r=".47"/>
<circle cx="456.1" cy="447.9" r=".47"/>
<circle cx="517.1" cy="447.9" r=".47"/>
<circle cx="521.1" cy="447.9" r=".47"/>
<circle cx="630.7" cy="456.1" r=".47"/>
<circle cx="630.7" cy="445.2" r=".47"/>
<circle cx="692.7" cy="445.2" r=".47"/>
<circle cx="692.7" cy="456.1" r=".47"/>
<circle cx="630.7" cy="498.1" r=".47"/>
<circle cx="630.7" cy="487.1" r=".47"/>
<circle cx="692.7" cy="487.1" r=".47"/>
<circle cx="692.7" cy="498.1" r=".47"/>
<circle cx="452.1" cy="513.9" r=".47"/>
<circle cx="456.1" cy="513.9" r=".47"/>
<circle cx="517.1" cy="513.9" r=".47"/>
<circle cx="521.1" cy="513.9" r=".47"/>
</g>
<path d="M111.6 90.8h647.1v485.2h-647.1z" fill="none" stroke="#fbfbfb" stroke-width=".38"/>
<path d="M805.8 334.2l30.7 4.3h-30.7z" fill="#fff"/>
<path d="M805.8 334.2l30.7 4.3h-30.7z" fill="none" stroke="#fff" stroke-width=".38"/>
<path d="M805.8 334.2h25l5.7 4.3z" fill="#fff"/>
<path d="M805.8 334.2h25l5.7 4.3z" fill="none" stroke="#fff" stroke-width=".38"/>
<path d="M830.8 319.7h5.7l-5.7 14.5z" fill="#fff"/>
<path d="M830.8 319.7h5.7l-5.7 14.5z" fill="none" stroke="#fff" stroke-width=".38"/>
<path d="M836.5 319.7v18.8l-5.7-4.3z" fill="#fff"/>
<path d="M836.5 319.7v18.8l-5.7-4.3zM805.8 334.2h25v-14.5h5.7v18.8h-30.7z" fill="none" stroke="#fff" stroke-width=".38"/>
<g fill="#000">
<path d="M24.6 10l.5 573.9v-573.5zM24.6 10l.5 573.9-.5 .5z"/>
<path d="M80.7 7.7l.2 2.5zM80.7 7.7l.2 2.5z"/>
<path d="M130.7 7.7l.2 2.5zM130.7 7.7l.2 2.5z"/>
<path d="M180.7 7.7l.2 2.5zM180.7 7.7l.2 2.5z"/>
<path d="M230.7 7.7l.2 2.5zM230.7 7.7l.2 2.5z"/>
<path d="M280.7 7.7l.2 2.5zM280.7 7.7l.2 2.5z"/>
<path d="M330.7 7.7l.2 2.5zM330.7 7.7l.2 2.5z"/>
<path d="M380.7 7.7l.2 2.5zM380.7 7.7l.2 2.5z"/>
<path d="M430.7 7.7l.2 2.5zM430.7 7.7l.2 2.5z"/>
<path d="M480.7 7.7l.2 2.5v-2.5zM480.7 7.7v2.5h.2z"/>
<path d="M530.7 7.7l.2 2.5v-2.5zM530.7 7.7v2.5h.2z"/>
<path d="M580.7 7.7l.2 2.5v-2.5zM580.7 7.7v2.5h.2z"/>
<path d="M630.7 7.7l.2 2.5v-2.5zM630.7 7.7v2.5h.2z"/>
<path d="M680.7 7.7l.2 2.5zM680.7 7.7l.2 2.5z"/>
<path d="M730.7 7.7l.2 2.5zM730.7 7.7l.2 2.5z"/>
<path d="M780.7 7.7l.2 2.5zM780.7 7.7l.2 2.5z"/>
<path d="M25.1 10.4h805.4l.5-.4zM24.6 10h806.4l-805.9 .4z"/>
<path d="M22.3 84.1v.2l2.5-.2zM22.3 84.3h2.5v-.2z"/>
<path d="M830.8 84.1v.2l2.5-.2zM830.8 84.3h2.5v-.2z"/>
<path d="M22.3 134.1v.2l2.5-.2zM22.3 134.3h2.5v-.2z"/>
<path d="M830.8 134.1v.2l2.5-.2zM830.8 134.3h2.5v-.2z"/>
<path d="M22.3 184.1v.2l2.5-.2zM22.3 184.3h2.5v-.2z"/>
<path d="M830.8 184.1v.2l2.5-.2zM830.8 184.3h2.5v-.2z"/>
<path d="M22.3 234.1h2.5zM22.3 234.3l2.5-.2z"/>
<path d="M830.8 234.1h2.5zM830.8 234.3l2.5-.2z"/>
<path d="M22.3 284.1h2.5zM22.3 284.3l2.5-.2z"/>
<path d="M830.8 284.1h2.5zM830.8 284.3l2.5-.2z"/>
<path d="M22.3 334.1h2.5zM22.3 334.3l2.5-.2z"/>
<path d="M780.8 334.1h50zM780.8 334.3l50-.2z"/>
<path d="M830.8 334.1h2.5zM830.8 334.3l2.5-.2z"/>
<path d="M22.3 384.1h2.5zM22.3 384.3l2.5-.2z"/>
<path d="M780.8 384.1h50zM780.8 384.3l50-.2z"/>
<path d="M830.8 384.1h2.5zM830.8 384.3l2.5-.2z"/>
<path d="M780.8 400.7v.3l50-.3zM780.8 401h50v-.3z"/>
<path d="M780.8 417.4h50zM780.8 417.6l50-.2z"/>
<path d="M780.8 417.6l50-.2zM780.8 417.4h50z"/>
<path d="M22.3 434.1h2.5zM22.3 434.3l2.5-.2z"/>
<path d="M780.8 434.3l50-.2zM780.8 434.1h50z"/>
<path d="M780.8 434.3l50-.2zM780.8 434.1h50z"/>
<path d="M780.8 434.3l50-.2zM780.8 434.1h50z"/>
<path d="M780.8 434.3l50-.2zM780.8 434.1h50z"/>
<path d="M830.8 434.1h2.5zM830.8 434.3l2.5-.2z"/>
<path d="M780.8 451h50v-.3zM780.8 450.7v.3l50-.3z"/>
<path d="M780.8 467.6l50-.2zM780.8 467.4h50z"/>
<path d="M780.8 467.6l50-.2zM780.8 467.4h50z"/>
<path d="M22.3 484.1h2.5zM22.3 484.3l2.5-.2z"/>
<path d="M780.8 499.3l50-.2zM780.8 499.1h50z"/>
<path d="M780.8 494.3l50-.2zM780.8 494.1h50z"/>
<path d="M780.8 489.2l50-.1zM780.8 489.1h50z"/>
<path d="M780.8 484.3l50-.2zM780.8 484.1h50z"/>
<path d="M830.8 484.1h2.5zM830.8 484.3l2.5-.2z"/>
<path d="M830.8 484.1h2.5zM830.8 484.3l2.5-.2z"/>
<path d="M780.8 519.2l50-.1zM780.8 519.1h50z"/>
<path d="M780.8 514.2l50-.1zM780.8 514.1h50z"/>
<path d="M780.8 509.2l50-.1zM780.8 509.1h50z"/>
<path d="M780.8 504.3l50-.2zM780.8 504.1h50z"/>
<path d="M22.3 534.1h2.5zM22.3 534.3l2.5-.2z"/>
<path d="M830.8 534.1h2.5zM830.8 534.3l2.5-.2z"/>
<path d="M780.8 534.3l50-.2zM780.8 534.1h50z"/>
<path d="M780.8 534.3l50-.2zM780.8 534.1h50z"/>
<path d="M780.8 529.2l50-.1zM780.8 529.1h50z"/>
<path d="M780.8 524.2l50-.1zM780.8 524.1h50z"/>
<path d="M830.8 534.1h2.5zM830.8 534.3l2.5-.2z"/>
<path d="M830.8 534.1h2.5zM830.8 534.3l2.5-.2z"/>
<path d="M830.8 534.1h2.5zM830.8 534.3l2.5-.2z"/>
<path d="M25.1 583.9l-.5 .5 805.9-.5zM24.6 584.4l805.9-.5 .5 .5z"/>
<path d="M80.7 584.2l.2 2.5zM80.7 584.2l.2 2.5z"/>
<path d="M130.7 584.2l.2 2.5zM130.7 584.2l.2 2.5z"/>
<path d="M180.7 584.2l.2 2.5zM180.7 584.2l.2 2.5z"/>
<path d="M230.7 584.2l.2 2.5zM230.7 584.2l.2 2.5z"/>
<path d="M280.7 584.2l.2 2.5zM280.7 584.2l.2 2.5z"/>
<path d="M330.7 584.2l.2 2.5zM330.7 584.2l.2 2.5z"/>
<path d="M380.7 584.2l.2 2.5zM380.7 584.2l.2 2.5z"/>
<path d="M430.7 584.2l.2 2.5zM430.7 584.2l.2 2.5z"/>
<path d="M480.7 584.2l.2 2.5v-2.5zM480.7 584.2v2.5h.2z"/>
<path d="M530.7 584.2l.2 2.5v-2.5zM530.7 584.2v2.5h.2z"/>
<path d="M580.7 584.2l.2 2.5v-2.5zM580.7 584.2v2.5h.2z"/>
<path d="M630.7 584.2l.2 2.5v-2.5zM630.7 584.2v2.5h.2z"/>
<path d="M680.7 584.2l.2 2.5zM680.7 584.2l.2 2.5z"/>
<path d="M730.7 584.2l.2 2.5zM730.7 584.2l.2 2.5z"/>
<path d="M716.3 584.3l60-.2zM716.3 584.1h60z"/>
<path d="M780.7 584.2l.2 2.5zM780.7 584.2l.2 2.5z"/>
<path d="M780.7 584.2l.2 2.5zM780.7 584.2l.2 2.5z"/>
<path d="M790.7 584.2l.2 2.5zM790.7 584.2l.2 2.5z"/>
<path d="M805.7 584.2l.2 2.5zM805.7 584.2l.2 2.5z"/>
<path d="M830.5 10.4v573.5l.5 .5zM830.5 10.4l.5-.4v574.4z"/>
<path d="M830.5 584.2l.5 2.5v-2.5zM830.5 584.2l.5 2.5h-.5z"/>
</g>
<g fill="none" stroke="#000" stroke-width=".38">
<path d="M24.6 10h806.4l-805.9 .4zM24.6 10l.5 .4v573.5zM24.6 10l.5 573.9-.5 .5zM25.1 10.4l805.9-.4-.5 .4zM80.7 7.7l.2 2.5zM130.7 7.7l.2 2.5zM180.7 7.7l.2 2.5zM230.7 7.7l.2 2.5zM280.7 7.7l.2 2.5zM330.7 7.7l.2 2.5zM380.7 7.7l.2 2.5zM430.7 7.7l.2 2.5z"/>
<path d="M480.7 7.7h.2v2.5zM480.7 7.7l.2 2.5h-.2zM530.7 7.7h.2v2.5zM530.7 7.7l.2 2.5h-.2zM580.7 7.7h.2v2.5zM580.7 7.7l.2 2.5h-.2zM630.7 7.7h.2v2.5zM630.7 7.7l.2 2.5h-.2zM680.7 7.7l.2 2.5zM730.7 7.7l.2 2.5zM780.7 7.7l.2 2.5zM830.5 10.4l.5 574-.5-.5z"/>
<path d="M830.5 10.4l.5-.4v574.4zM22.3 84.3l2.5-.2v.2zM22.3 84.1h2.5l-2.5 .2zM830.8 84.3l2.5-.2v.2zM830.8 84.1h2.5l-2.5 .2zM22.3 134.3l2.5-.2v.2zM22.3 134.1h2.5l-2.5 .2zM830.8 134.3l2.5-.2v.2zM830.8 134.1h2.5l-2.5 .2zM22.3 184.3l2.5-.2v.2zM22.3 184.1h2.5l-2.5 .2zM830.8 184.3l2.5-.2v.2z"/>
<path d="M830.8 184.1h2.5l-2.5 .2zM22.3 234.3l2.5-.2zM22.3 234.1h2.5zM830.8 234.3l2.5-.2zM830.8 234.1h2.5zM22.3 284.3l2.5-.2zM22.3 284.1h2.5zM830.8 284.3l2.5-.2zM830.8 284.1h2.5zM22.3 334.3l2.5-.2zM22.3 334.1h2.5zM780.8 334.3l50-.2z"/>
<path d="M780.8 334.1h50zM830.8 334.3l2.5-.2zM830.8 334.1h2.5zM22.3 384.3l2.5-.2zM22.3 384.1h2.5zM780.8 384.3l50-.2zM780.8 384.1h50zM830.8 384.3l2.5-.2zM830.8 384.1h2.5zM780.8 401l50-.3v.3zM780.8 400.7h50l-50 .3zM780.8 417.6l50-.2z"/>
<path d="M780.8 417.4h50zM22.3 434.3l2.5-.2zM22.3 434.1h2.5zM780.8 434.1h50zM780.8 434.3l50-.2zM830.8 434.3l2.5-.2zM830.8 434.1h2.5zM780.8 450.7h50l-50 .3zM780.8 451l50-.3v.3zM780.8 467.4h50zM780.8 467.6l50-.2zM22.3 484.3l2.5-.2z"/>
<path d="M22.3 484.1h2.5zM780.8 499.1h50zM780.8 499.3l50-.2zM780.8 494.1h50zM780.8 494.3l50-.2zM780.8 489.1h50zM780.8 489.2l50-.1zM780.8 484.1h50zM780.8 484.3l50-.2zM830.8 484.3l2.5-.2zM830.8 484.1h2.5zM780.8 519.1h50z"/>
<path d="M780.8 519.2l50-.1zM780.8 514.1h50zM780.8 514.2l50-.1zM780.8 509.1h50zM780.8 509.2l50-.1zM780.8 504.1h50zM780.8 504.3l50-.2zM22.3 534.3l2.5-.2zM22.3 534.1h2.5zM780.8 534.1h50zM780.8 534.3l50-.2zM780.8 529.1h50z"/>
<path d="M780.8 529.2l50-.1zM780.8 524.1h50zM780.8 524.2l50-.1zM830.8 534.3l2.5-.2zM830.8 534.1h2.5zM24.6 584.4l.5-.5h805.4zM24.6 584.4l805.9-.5 .5 .5zM80.7 584.2l.2 2.5zM130.7 584.2l.2 2.5zM180.7 584.2l.2 2.5zM230.7 584.2l.2 2.5zM280.7 584.2l.2 2.5z"/>
<path d="M330.7 584.2l.2 2.5zM380.7 584.2l.2 2.5zM430.7 584.2l.2 2.5zM480.7 584.2h.2v2.5zM480.7 584.2l.2 2.5h-.2zM530.7 584.2h.2v2.5zM530.7 584.2l.2 2.5h-.2zM580.7 584.2h.2v2.5zM580.7 584.2l.2 2.5h-.2zM630.7 584.2h.2v2.5zM630.7 584.2l.2 2.5h-.2zM680.7 584.2l.2 2.5z"/>
<path d="M716.3 584.1h60zM716.3 584.3l60-.2zM730.7 584.2l.2 2.5zM780.7 584.2l.2 2.5zM790.7 584.2l.2 2.5zM805.7 584.2l.2 2.5zM830.5 584.2h.5v2.5zM830.5 584.2l.5 2.5h-.5z"/>
</g>
<path d="M67 64.2h327.3v134.1h-327.3z" fill="none" stroke="#000" stroke-width=".51"/>
<text font-size="14" x="315.8" y="187.4">SCALA 1:1</text>
<text font-size="13.4" x="789.9" y="564">A701</text>
<g font-size="5">
<text x="480.9" y="96">39</text>
<text x="661.5" y="106.6">35</text>
<text x="715" y="121.7" transform="rotate(-90 715 121.7)">8</text>
<text x="715.8" y="153.8" transform="rotate(-90 715.8 153.8)">8</text>
<text x="537.9" y="162.4" transform="rotate(-90 537.9 162.4)">47.5</text>
<text x="717.7" y="195.1" transform="rotate(-90 717.7 195.1)">4.5</text>
<text x="325.9" y="252.1">35</text>
<text x="665.9" y="259.7">40.2</text>
<text x="734.6" y="293.3" transform="rotate(-90 734.6 293.3)">21.5</text>
<text x="283.2" y="317.1" transform="rotate(-90 283.2 317.1)">47.5</text>
<text x="734.6" y="341.7" transform="rotate(-90 734.6 341.7)">13.5</text>
<text x="792.1" y="355.9">Cassettiera</text>
<text x="795.5" y="361.9">KULLEN</text>
<text x="789" y="367.9">no. 803.092.41</text>
<text x="658.9" y="411.8">33</text>
<text x="283.8" y="426.9">32</text>
<text x="481.5" y="437.5">40</text>
<text x="251.2" y="442.4" transform="rotate(-90 251.2 442.4)">2</text>
<text x="708.4" y="440.8" transform="rotate(-90 708.4 440.8)">22</text>
<text x="537.7" y="483.7" transform="rotate(-90 537.7 483.7)">35</text>
<text x="708.3" y="491" transform="rotate(-90 708.3 491)">14</text>
</g>
<g font-size="2.5">
<text x="50.5" y="9">1</text>
<text x="105.1" y="9">2</text>
<text x="155.1" y="9">3</text>
<text x="205.1" y="9">4</text>
<text x="255.1" y="9">5</text>
<text x="305.1" y="9">6</text>
<text x="355.1" y="9">7</text>
<text x="405.1" y="9">8</text>
<text x="455.1" y="9">9</text>
<text x="504.4" y="9">10</text>
<text x="554.5" y="9">11</text>
<text x="604.4" y="9">12</text>
<text x="654.4" y="9">13</text>
<text x="704.4" y="9">14</text>
<text x="754.4" y="9">15</text>
<text x="803.3" y="9">16</text>
<text x="22.1" y="45.1">A</text>
<text x="831.9" y="47.4">A</text>
<text x="22.1" y="110.1">B</text>
<text x="831.9" y="110.1">B</text>
<text x="22" y="160.1">C</text>
<text x="831.8" y="160.1">C</text>
<text x="22" y="210.1">D</text>
<text x="831.8" y="210.1">D</text>
<text x="22.1" y="260.1">E</text>
<text x="831.9" y="260.1">E</text>
<text x="22.1" y="310.1">F</text>
<text x="832" y="310.1">F</text>
<text x="781.6" y="327.1">POLITECNICO DI MILANO</text>
<text x="781.7" y="330.2">SCUOLA DEL DESIGN</text>
<text x="781.7" y="333.2">C.L. DESIGN DEGLI INTERNI</text>
<text x="781.8" y="337">PROGETTO:</text>
<text x="21.9" y="360.1">G</text>
<text x="831.8" y="360.1">G</text>
<text x="781.8" y="387">CORSO:</text>
<text x="792.1" y="390.4">STRUMENTI E METODI</text>
<text x="796" y="393.4">DEL PROGETTO</text>
<text x="781.8" y="403.6">DOCENTE:</text>
<text x="22" y="410.1">H</text>
<text x="794.4" y="410.1">MARCO FERRARA</text>
<text x="831.8" y="410.1">H</text>
<text x="781.8" y="420.3">STUDENTI:</text>
<text x="793.8" y="426.7">ARIANNA PERRONE</text>
<text x="781.8" y="437">OGGETTO:</text>
<text x="789.9" y="443.2">ABACO DEI COMPONENTI</text>
<text x="781.8" y="453.6">NOTE:</text>
<text x="22.3" y="460.1">J</text>
<text x="805.3" y="460.1">-</text>
<text x="832.1" y="460.1">J</text>
<text x="781.8" y="470.3">NOME FILE:</text>
<text x="790" y="476.5">KULLEN_ 803-092-41.dwg</text>
<text x="781.6" y="487.6">VERS</text>
<text x="821.7" y="487.6">DATA</text>
<text x="22.1" y="510.1">K</text>
<text x="831.9" y="510.1">K</text>
<text x="781.8" y="532.6">A</text>
<text x="812.3" y="532.6">YYYY.MM.DD</text>
<text x="781.8" y="537.1">TAVOLA NO.:</text>
<text x="815.2" y="537.1">000 DI</text>
<text x="825.1" y="537.1">999</text>
<text x="22.2" y="560.1">L</text>
<text x="832.1" y="560.1">L</text>
<text x="781.8" y="579.6">DATA:</text>
<text x="791.8" y="579.6">2017/05/22</text>
<text x="806.7" y="579.6">SCALA:</text>
<text x="822.7" y="579.6">1:5</text>
<text x="19.3" y="584.4" transform="rotate(-90 19.3 584.4)">DIRECTORY: /USERS/ARIANNAPERRONE/DESKTOP/CASSETTIERA.DWG | PLOTTED ON: 5/22/2017 9:04:46 PM | BY USER: ARIANNA PERRONE</text>
<text x="48.6" y="587.6">1</text>
<text x="105.1" y="587.6">2</text>
<text x="155.1" y="587.6">3</text>
<text x="205.1" y="587.6">4</text>
<text x="255.1" y="587.6">5</text>
<text x="305.1" y="587.6">6</text>
<text x="355.1" y="587.6">7</text>
<text x="405.1" y="587.6">8</text>
<text x="455.1" y="587.6">9</text>
<text x="504.4" y="587.6">10</text>
<text x="554.5" y="587.6">11</text>
<text x="604.4" y="587.6">12</text>
<text x="654.4" y="587.6">13</text>
<text x="704.4" y="587.6">14</text>
<text x="754.4" y="587.6">15</text>
<text x="781.3" y="586.7">0</text>
<text x="781.7" y="582.5">REV:</text>
<text x="791.3" y="586.7">0.5m</text>
<text x="791.8" y="582.6">A</text>
<text x="806.3" y="586.7">1.25m</text>
<text x="806.7" y="582.6">FORMATO:</text>
<text x="823.2" y="582.6">A1</text>
<text x="824.7" y="586.7">2.5m</text>
</g>
</svg>
